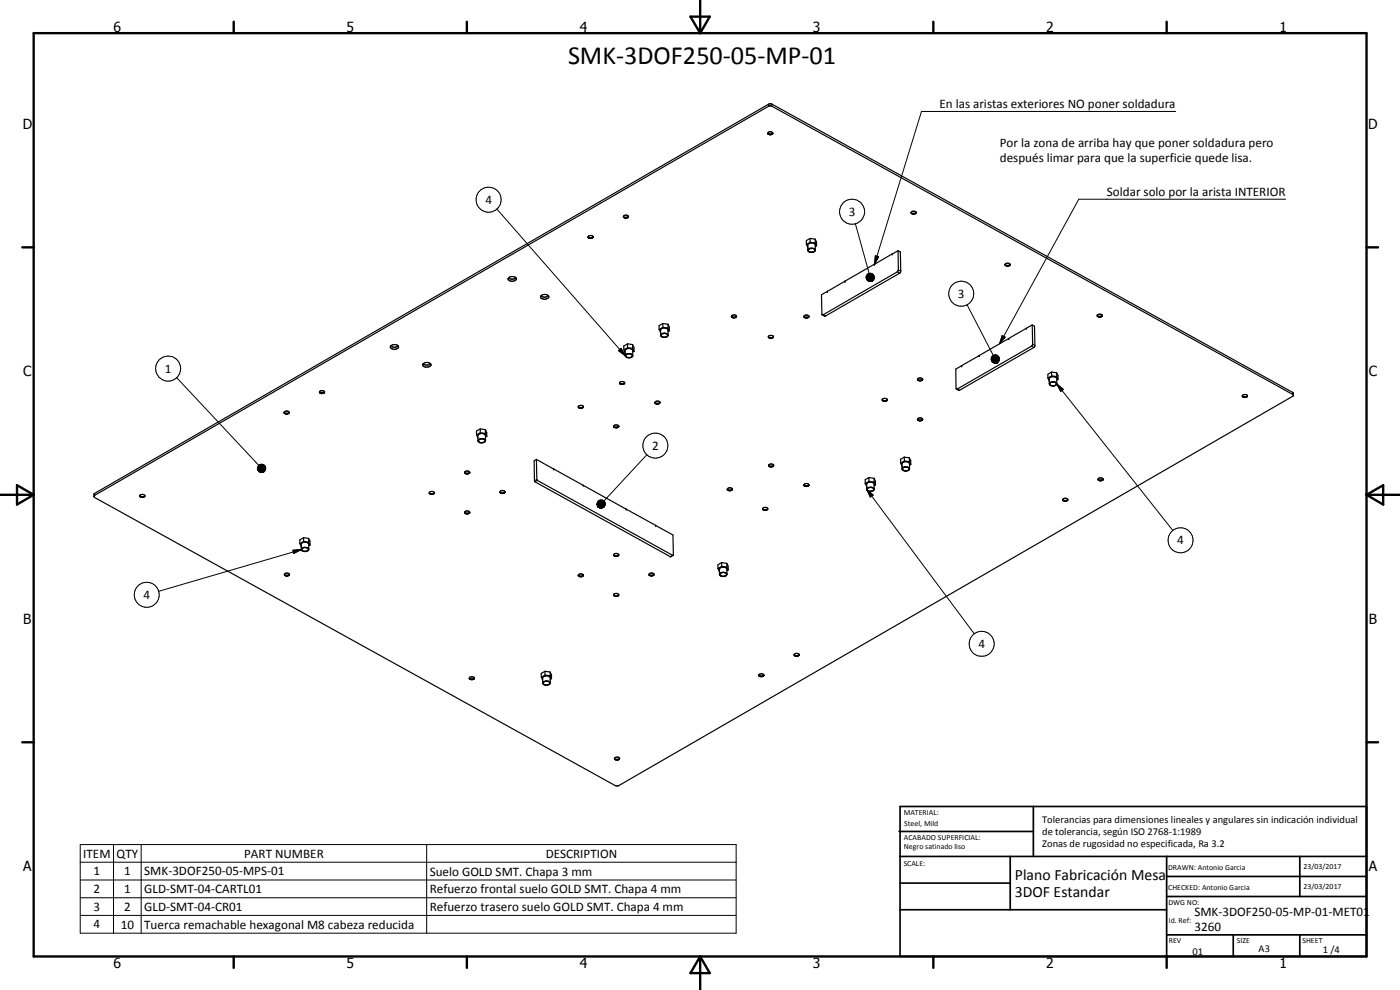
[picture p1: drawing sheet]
<svg xmlns="http://www.w3.org/2000/svg" width="420mm" height="297mm" viewBox="0 0 420 297" stroke-linecap="round" stroke-linejoin="round" font-family="sans-serif">
<g fill="none" stroke="#000" stroke-width=".35">
<path d="M230.4 40.1l.6 .3 .7-.1M230.4 40l.1 .1M230.5 40.1l.2 .2M231.7 40.3l-.8 .1M231.9 40.1h-1.4M231.9 40a.81 .81 0 0 0-.7-.5 .81 .81 0 0 0-.8 .6M231.9 40l-.1 .2M231.9 40l-.2 .3M176.5 71.2v.1M176.5 71.3l.7 .2M176.5 71.2l1.4 .1M177.2 71.5h.2"/>
<path d="M177.6 71.5h-.2M177.7 71.4a.52 .52 0 0 0 0-.7 .52 .52 0 0 0-.7 0l-.4 .2-.1 .3 .7 .3M177.8 71.4l-.6 .1M187.1 65.1a.79 .79 0 0 1 .7-.6 .79 .79 0 0 1 .8 .6l-.6 .3M187.1 65v.2M187.1 65.2l.3 .1M187.5 65.4h.2M188.6 65.1h-1.5M188.6 65l-.4 .4h-.6l-.5-.3M242 73.3l.4 .9M242.6 75l.6-.5h.8a.59 .59 0 0 1 .5 .8 .59 .59 0 0 1-.8 .3l-.9-.1zM243.1 71.5l-1.1 .7v1.1"/>
<path d="M243.1 71.5l1.5 .3M243.1 71.5l.1 1.2M243.2 72.7l1.5 .2M243.2 72.7l-1.2 .6M244.6 71.8l.5 .8v1.1M244.6 71.8l.1 1.1M244.7 74.9a1.28 1.28 0 0 0-2.2 .3 1.4 1.4 0 0 0 2.2 0v-1.7a1.27 1.27 0 0 0-2.3 .1l.1 1.5M244.7 72.9l.4 .8M245.1 73.7l-.4 .3M262.5 79.2l-16 9.2 .3 6.1M267.7 76.2l-5.2 3.1M267.7 76.2h.1"/>
<path d="M269.5 75.2l.1 5.8-.2 .5-22.6 13M269.5 75.2l.7 .4 .1 5.8-.2 .5-22.4 12.9-.9-.3M269.5 75.2l-1.8 1M273.4 63.8a.9 .9 0 0 1 1.6 0l-.3 .3-.3 .1M273.4 63.8l.5 .4M273.8 64.2h.2M273.9 64.2h.6M274.1 64.2h.3M274.6 64.1l.3-.2h-1.4l.3 .3M302.1 79.8h.4M303.1 79.6l-.5 .2M303.1 79.5h-1.4l.5 .3 .9-.2"/>
<path d="M303.1 79.5a.81 .81 0 0 0-.7-.6 .81 .81 0 0 0-.8 .5l.4 .4M303.1 79.5v.1M152.6 83.4a1.45 1.45 0 0 1 2.4 .3 1.52 1.52 0 0 1-2.5 0zM154.8 83.4a1.9 1.9 0 0 1-2.2 0M162.5 88.6a1.46 1.46 0 0 1 2.2 .5 1.41 1.41 0 0 1-2.5-.2zM164.6 88.7a1.74 1.74 0 0 1-2.3 .1M197.8 98.8l.4 .9M198.9 97.1l-1.1 .6v1.1M198.9 97.1l1.6 .2M198.9 97.1l.1 1.1M199 98.2l-1.2 .6M199 98.2l1.5 .2"/>
<path d="M200.5 97.3l.4 .8v1.2M200.5 97.3v1.1M200.5 98.4l.4 .9M200.9 99.3l-.4 .2M219.5 94.9v.1M219.5 95l.6 .3h.5M219.7 95.2l.5 .2M220.7 95.3h-.4M220.8 95.2l-.2 .1M221.1 94.9l-.8 .3-.8-.2M221.1 94.9l-.4 .4M221.1 94.9a.8 .8 0 0 0-.8-.4 .8 .8 0 0 0-.7 .6"/>
<path d="M241.2 95l.6 .4h.5l.5-.3M241.2 95a.81 .81 0 0 1 .8-.5 .81 .81 0 0 1 .8 .6M241.2 95l.1 .1M241.3 95.1l.5 .3M242.8 95l-1.5 .1M242.8 95l-.6 .4M308 98.5l-21.2 12.2 .1 5.8 .2 .3M308 98.5h.1M309.8 97.5l.1 5.8-.2 .5-22.6 13M309.8 97.5l.7 .4 .1 5.9-.4 .5-22.2 12.8M309.8 97.5l-1.8 1M329.3 94.7v.1"/>
<path d="M329.3 94.8l1.4 .1M329.4 94.9l.1 .1M329.6 95l.6 .1M329.8 95.1l-.5-.4a.81 .81 0 0 1 .7-.5 .81 .81 0 0 1 .8 .6l-.6 .3M330.4 95l-.2 .1M330.7 94.9l-.2 .1M95.9 117.6v.2M95.9 117.8l.3 .2M96.3 118l.3 .1M97.3 117.9l-.2 .1M97.3 117.9l-.5 .1M97.4 117.6a.89 .89 0 0 0-1.5 .1l.4 .4 .7-.1"/>
<path d="M97.4 117.6l-.5 .3-1-.1M97.4 117.6l-.1 .3M117.3 103.8a1.49 1.49 0 0 1 2.3 .3 1.49 1.49 0 0 1-2.5 0zM119.5 103.8a1.74 1.74 0 0 1-2.2 0M126.9 109.2a1.5 1.5 0 0 1 2.5 .3 1.52 1.52 0 0 1-2.5 0zM129.2 109.1a1.82 1.82 0 0 1-2.3 .1M186 115.1a.75 .75 0 0 1 .7-.7 .75 .75 0 0 1 .7 .7M186 115.1l.2 .2M187.2 115.2l-.8 .1M187.2 104.9l.4 .9M187.4 115l-1.4 .1M187.5 114.9l-.6 .4-.9-.3"/>
<path d="M187.6 105.8h.1M188.3 103.2l-1.1 .6v1.1M188.3 103.2l1.6 .2M188.3 104.3l1.6 .2M188.3 103.2v1.1M188.3 104.3l-1.1 .6M189.2 106.2l.2 .1a.52 .52 0 0 1 .3 .7 .52 .52 0 0 1-.7 .3M189.3 106.2a1.11 1.11 0 0 0-1.6 .6l.5 .5 .7 .1M189.9 103.4l.4 .9v1.1M189.9 103.4v1.1M189.9 106.6a1.25 1.25 0 0 0-2.1 .2 1.23 1.23 0 0 0 2.1-.1v-1.5a1.34 1.34 0 0 0-2.3 0l.1 1.5M189.9 104.5l.4 .9"/>
<path d="M190.3 105.4l-.4 .2M198.4 100.4a1.01 1.01 0 0 1 1.1-.5 1.01 1.01 0 0 1 .8 .9 1 1 0 0 1-1 .4 1 1 0 0 1-.9-.8zM200.5 100.5a1.23 1.23 0 0 0-1.2-.5 1.23 1.23 0 0 0-1 .8 1.38 1.38 0 0 0 2.2-.1v-1.6a1.29 1.29 0 0 0-2.3 0l.1 1.5M230.6 101.1l.3 .3M230.6 101v.2M230.6 101.2l.5 .3h.6l.4-.3M231 101.4l.2 .1M232.1 101a.89 .89 0 0 0-1.5 .1M232.1 101h.1M232.1 101.1l-1.4 .1M232.1 101l-.5 .5M264.7 120l.1 .1"/>
<path d="M266.3 119.9v.2M275.4 113.8a.85 .85 0 0 1 .8-.4 .85 .85 0 0 1 .7 .6M275.4 113.8v.2M275.4 113.8v.1M275.4 114l1.1 .2M275.4 114h1.5M275.5 114l.4 .2M275.9 114.2l.4 .1M276.5 114.2h-.2M276.8 114l-.3 .2M276.9 114h-.1M276.9 113.9l-.1 .1"/>
<path d="M287.1 116.8l.8 .3M288 117.1h-.1M314.5 113.4l.4 .9M315 113.4a1.45 1.45 0 0 1 2.1 .2v1.7a1.33 1.33 0 0 1-2.2-.1zM315.1 115a1.08 1.08 0 0 1 1.9 .4 1.19 1.19 0 0 1-2-.3zM315.6 111.6l-1.1 .7v1.1M315.6 111.6l1.5 .2M315.6 111.6v1.2M315.6 112.8l-1.1 .6M315.6 112.8l1.5 .2M317.1 111.8l.4 .9v1.1M317.1 111.8v1.2"/>
<path d="M317.1 115.1a1.35 1.35 0 0 0-2.2 .1M317.1 113l.4 .8M317.5 113.8l-.4 .3M372.8 118.7a.96 .96 0 0 1 1.6 .1M372.8 118.7l.2 .4 .5 .2M372.8 118.8l.1 .1M372.9 118.9l.5 .3 .8-.1M372.9 118.9h1.4M374.3 118.9v.1M374.4 118.8l-.1 .1M374.4 118.8l-.7 .5M388.1 118.5l-156.9-86.8-202.8 116.9-.2 .4"/>
<path d="M85.2 123.8a.81 .81 0 0 1 .8-.5 .81 .81 0 0 1 .8 .6M85.2 123.8l.1 .2M85.2 123.8l.2 .2M85.3 124l.2 .1M85.5 124.1l.3 .1M86.6 124.1l-.5 .1M86.6 124.1h-1.1M86.8 123.9l-.2 .2M86.8 123.9h-1.5M86.8 123.7v.2M143 130.5l.5 .9M143.5 132.2a1.28 1.28 0 0 0 2 .4"/>
<path d="M143.5 132.2l-.1-1.5a1.32 1.32 0 0 1 2.3 0v1.6l-.2 .3M144.1 128.7l-1.1 .6v1.2M144.1 128.7l1.6 .2M144.1 129.8l-1.1 .7M144.1 128.7v1.1M144.1 129.8l1.6 .2M144.2 131.7l-.7 .5M144.3 131.7h.5a.56 .56 0 0 1 .6 .2 .56 .56 0 0 1 0 .6M145.7 128.9l.4 .9v1.1M145.7 128.9v1.1M145.7 132.2a1.18 1.18 0 0 0-1.1-.6 1.18 1.18 0 0 0-1 .7 1.34 1.34 0 0 0 1.8 .2M145.7 130l.4 .9"/>
<path d="M146.1 130.9l-.4 .2M161 137.8l.1 6.1 .2 .2 40.7 22.5M161 137.8l-.7 .5 .1 6M161 137.8l5.2 3M173.6 122.1v.1M173.6 122.2h1.4M173.6 122.3h.2M173.9 122.4h.9a.47 .47 0 0 0 .1-.7 .47 .47 0 0 0-.6-.1l-.7 .4 .1 .3 .4 .2M174.9 122.3l-.5 .2M184.1 127.9l.1 .2M184.2 128v-.2a.93 .93 0 0 1 1.5 .1l-.2 .4h-1M184.2 128.1l1.5-.1-.6 .3z"/>
<path d="M184.3 128.1l.1 .1M196.5 120.9h1.5M196.5 120.9a.76 .76 0 0 1 .8-.6 .76 .76 0 0 1 .7 .6M196.5 120.9l.2 .1M196.5 120.8l.1 .1M196.6 121l.5 .2M196.7 121l1.1 .1M197.6 121.2h-.2M197.9 121.1l-.2 .1M198 120.9l-.2 .2M198 120.9l-.1 .2M230.7 139.7a.77 .77 0 0 1 .7-.5 .77 .77 0 0 1 .7 .6"/>
<path d="M230.7 139.7l.5 .4M230.7 139.7l.2 .3M232.1 139.8l-.5 .3-.6-.1M232.1 139.7l-.5 .4M232.1 139.7l-1.4 .1M264.7 120a.77 .77 0 0 1 .8-.5 .77 .77 0 0 1 .7 .6l-.6 .3-.8-.3M264.7 120l.3 .3 .7 .1M266.3 120.1l-.5 .3M266.3 120.1h-1.5M270.3 138.9l.4 .9M270.8 138.9a1.49 1.49 0 0 1 2.2 .2v1.7a1.56 1.56 0 0 1-2.3 0zM271.4 137.2l-1.1 .6v1.1"/>
<path d="M271.4 137.2l1.5 .2M271.4 137.2v1.1M271.4 138.3l1.6 .2M271.4 138.3l-1.1 .6M272.9 137.4l.4 .8v1.2M272.9 137.4l.1 1.1M273 138.5l.3 .9M273.3 139.4l-.3 .2M275.4 125.9v.1M275.4 126l.5 .2M276.8 126.1l-.9 .1M276.8 126l-.5 .2"/>
<path d="M276.9 125.9a.79 .79 0 0 0-.8-.5 .79 .79 0 0 0-.7 .5l.9 .3M276.9 125.9l-.1 .2M276.9 125.9l-1.5 .1M276.9 125.9l-.1 .1M28.3 148.1l202.7-116.9h.7l156.3 86.6 .1 .2v.7l-.2 .2-202.7 116.9-.6-.1-156.2-86.4-.2-.3zM41.9 148.8a.81 .81 0 0 1 .8-.5 .81 .81 0 0 1 .8 .6M41.9 148.8a.95 .95 0 0 0 1.5 .2M43.5 148.8l-.1 .2M43.5 148.9h-1.5l.5 .3 .9-.2M128.8 147.9l.1 .1M128.9 148l.6 .3M128.9 148l.1 .1"/>
<path d="M129.1 148.2h1M130.4 147.9a.81 .81 0 0 0-.8-.5 .81 .81 0 0 0-.7 .6M130.4 147.9l-.8 .2-.7-.1M130.4 147.9l-.2 .2-.6 .2M139.4 153.8l.1 .2M139.5 141.9a.81 .81 0 0 1 .7-.6 .81 .81 0 0 1 .8 .5l-.1 .1M139.5 141.9l1.4 .1M139.5 141.9l.1 .1M139.5 153.9l1.4-.1-.7 .4M139.6 142l.3 .2M139.6 142l.7 .2M139.6 154.1l.4 .1"/>
<path d="M140.9 142l-.9 .2M140.9 141.9l-.5 .3M141 153.8a.81 .81 0 0 0-.8-.5 .81 .81 0 0 0-.7 .6l.8 .3M141 153.8l-.6 .3M141 141.7v.2M141 153.7v.1M150 147.6l.1 .1M150.1 147.7l.2 .3h.9M150.1 147.7h1.4M150.1 147.4a.86 .86 0 0 1 1.4 .3 1.02 1.02 0 0 1-1.5 0zM151.5 147.8l-.3 .2M160.4 144.3h.1"/>
<path d="M160.4 144.3l.2 .3 40.6 22.4 .8-.4M166.2 140.7l8.8 4.9M166.2 140.7v.1M175 145.6l27 14.9v6.1M175 145.6h.1M187.9 152.8h.1M218.6 147.2h.4M219.8 146.9a.75 .75 0 0 0-.8-.6 .75 .75 0 0 0-.7 .7l.7 .2M219.8 146.9l-.8 .3M219.8 146.9l-1.4 .1M228.9 152.8a.8 .8 0 0 1 .7-.6 .8 .8 0 0 1 .8 .6l-.2 .2M228.9 152.8l.4 .2"/>
<path d="M228.9 152.7v.1M228.9 152.8h1.5M229 152.9l.1 .1M229.2 153l.2 .1M230.2 153l-.8 .1M230.2 153l-.4 .1M230.4 152.8l-.2 .2M230.4 152.7v.1M241.2 145.6l.6 .2 .9-.2M241.4 145.8l.1 .1M241.6 145.9l.3 .1M242.4 145.9h-.6"/>
<path d="M242.5 145.8a.52 .52 0 0 0 0-.7 .52 .52 0 0 0-.7 0l-.6 .4 .5 .4M242.6 145.8l-.5 .2M242.8 145.6l-.1 .1M259.7 145.1l.4 .8M260.3 146.7a1.26 1.26 0 0 1 1.9 .1l-.4 .5-.9 .1-.6-.3zM260.3 146.5a1.4 1.4 0 0 1 2.1 .3 1.22 1.22 0 0 1-1.2 .7 1.22 1.22 0 0 1-1.1-.8zM260.8 143.3l-1.1 .6v1.2M260.8 143.3l1.5 .2M260.8 143.3v1.1M260.8 144.4l1.5 .3M260.8 144.4l-1.1 .7M262.3 143.5l.4 .9 .1 1.1"/>
<path d="M262.3 144.7l.5 .8M262.3 143.5v1.2M262.4 146.8l-.1-1.6a1.31 1.31 0 0 0-2.2 .1v1.6M262.8 145.5l-.5 .2M271 141.1l1.2 .2M271.1 141.1l-.2-.3a1.02 1.02 0 0 1 1-.7 1.02 1.02 0 0 1 .9 .7l-.6 .4M273 140.5a1.44 1.44 0 0 0-2.3 .1M318.9 150a.81 .81 0 0 1 .8-.5 .81 .81 0 0 1 .8 .5M318.9 150l.5 .4M318.9 149.9l.1 .1M319 150l.5 .3M319.4 150.4h.4"/>
<path d="M320.2 150.2l-.7 .1M320.2 150.2l-.3 .1M320.3 150.2h-.1M320.5 150l-.3 .2M320.5 150l-1.5 .1M329.5 143.9l.2 .2M329.5 143.8l.1 .1M329.6 143.9h1.4l-.8 .4-.5-.2M329.6 144l.2 .1M331.1 143.8a.88 .88 0 0 0-.8-.4 .88 .88 0 0 0-.8 .5M331.1 143.8l-.2 .3-1 .1M85.3 172.4l.1 .1"/>
<path d="M85.4 172.5h1.5M85.4 172.5l.1 .1M85.8 172.8h.6M86.6 172.7h-.1M86.8 172.6l-.2 .1M86.9 172.5a.76 .76 0 0 0-.8-.6 .76 .76 0 0 0-.7 .7l.7 .2 .5-.1M86.9 172.5l-.3 .2M90 163.1l.4 .9M90.8 164.5a1.01 1.01 0 0 1 1-.2 1.01 1.01 0 0 1 .7 .8 1.26 1.26 0 0 1-1.9-.3zM91.1 161.3l-1.1 .7v1.1M91.1 161.3l1.5 .2M91.1 161.3v1.1"/>
<path d="M91.1 162.4l1.6 .3M91.1 162.4l-1.1 .7M92.6 161.5l.4 .9v1.1M92.6 161.5l.1 1.2M92.7 164.8a1.25 1.25 0 0 0-2.2 .2 1.43 1.43 0 0 0 2.2-.1v-1.6a1.35 1.35 0 0 0-2.3 0l.1 1.6M92.7 162.7l.3 .8M93 163.5l-.3 .2M173.6 172.7a.83 .83 0 0 1 .7-.5 .83 .83 0 0 1 .8 .4l-.4 .4h-.8M173.6 172.7l.3 .3M173.6 172.7v.1M173.6 172.8l.4 .2M175 172.7l-1.4 .1"/>
<path d="M175 172.7l-.9 .3M175.1 172.6l-.1 .1M184.1 178.5l.1 .1M184.1 166.5l.1 .1M184.2 166.6l.5 .3M184.2 166.7l.1 .1M184.2 166.6h1.5M184.2 178.6h1.5M184.3 178.7l.5 .2 .7-.1M184.3 166.7l.3 .2M185.5 166.8l-.9 .1M185.5 166.8l-.6 .1"/>
<path d="M185.7 166.6l-.2 .2M185.7 178.6a.76 .76 0 0 0-.8-.6 .76 .76 0 0 0-.7 .6l.1 .1M185.7 178.6l-.8 .3-.7-.3M185.7 166.5a.87 .87 0 0 0-.8-.5 .87 .87 0 0 0-.8 .5l.1 .2M185.7 166.5v.1M185.7 166.5l-.2 .3M194.8 172.5a.8 .8 0 0 1 .7-.6 .8 .8 0 0 1 .8 .6M194.8 172.5l.3 .2M194.8 172.4v.1M194.8 172.6l.6 .2M196.2 172.5l-.5 .3-.6-.1M196.2 172.5h-1.4"/>
<path d="M196.3 172.4l-.1 .1M196.3 172.5l-.6 .3M215.5 170.6l.4 .8M215.9 172.3v-1.5a1.31 1.31 0 0 1 2.2 0l.1 1.5M216.1 172a1.21 1.21 0 0 1 2 .4 1.29 1.29 0 0 1-2.2-.1zM216.3 172a1.1 1.1 0 0 1 1.7 .5 1.22 1.22 0 0 1-1.9-.2zM216.6 168.8l-1.1 .7v1.1M216.6 168.8l1.5 .2M216.6 168.8v1.1M216.6 169.9l1.5 .2M216.6 169.9l-1.1 .7M218.1 169l.4 .8 .1 1.2"/>
<path d="M218.1 169v1.1M218.1 170.1l.5 .9M218.6 171l-.5 .2M238.3 196.5l.1 .1M238.4 196.6h1.4M238.4 196.7l.5 .2M239.1 196.9l.5-.1 .2-.5a.86 .86 0 0 0-.8-.3 .86 .86 0 0 0-.7 .6l.9 .3M239.3 196.8h.2M239.8 196.6l-.2 .2M239.8 196.5v.1M140.8 203.5a.82 .82 0 0 1 .9-.5 .82 .82 0 0 1 .7 .6l-.3 .2-.8 .1M140.8 203.5l.1 .2"/>
<path d="M140.8 203.5h.1M140.9 203.7l.4 .2M140.9 203.7l1.4-.1-.3 .2-.7 .1M141 203.8l.3 .1M162.5 203.2l.4 .8M162.9 205l-.1-1.5a1.35 1.35 0 0 1 2.3-.1l-.1 1.7-.7 .5-.8-.1M163.6 201.4l-1.2 .7 .1 1.1M163.6 201.4l1.5 .2M163.6 202.6l-1.1 .6M163.6 201.4v1.2M163.6 202.6l1.5 .1M163.9 204.3l-.7 .2-.3 .5"/>
<path d="M164.2 204.4l.8 .2 .1 .3M164.8 204.5l-1.1-.1-.5 .2-.2 .4 .6 .5M164.8 204.6l.2 .3a1.21 1.21 0 0 1-2.1 .1M165.1 201.6l.4 .9v1.1M165.1 201.6v1.1M165.1 202.7l.4 .9M165.5 203.6l-.4 .2M227.7 202.6a.88 .88 0 0 1 1.6 0l-.1 .1M227.7 202.6v.1M227.7 202.7l.3 .2 .8 .1M227.7 202.7l.2 .2M229.1 202.8l-.2 .1"/>
<path d="M229.2 202.7l-.2 .2h-1M229.2 202.7h-1.5M184.4 227.6v.2M184.4 227.5a.81 .81 0 0 1 .8-.4 .81 .81 0 0 1 .7 .6M184.4 227.8l.5 .2 .8-.1M184.4 227.5v.1M184.4 227.7l.6 .3M185.9 227.7l-.1 .1M185.9 227.7l-.5 .3M185.9 227.7l-1.5 .1"/>
</g>
<g fill="#000">
<circle cx="242.4" cy="74.2" r=".18"/>
<circle cx="262.5" cy="79.3" r=".18"/>
<circle cx="262.5" cy="79.2" r=".18"/>
<circle cx="267.7" cy="76.2" r=".18"/>
<circle cx="198.2" cy="99.7" r=".18"/>
<circle cx="248.3" cy="87.4" r=".18"/>
<circle cx="253.6" cy="84.4" r=".18"/>
<circle cx="308" cy="98.5" r=".18"/>
<circle cx="288.6" cy="109.7" r=".18"/>
<circle cx="293.9" cy="106.7" r=".18"/>
<circle cx="302.7" cy="101.6" r=".18"/>
<circle cx="302.8" cy="101.6" r=".18"/>
<circle cx="314.9" cy="114.3" r=".18"/>
<circle cx="270.7" cy="139.8" r=".18"/>
<circle cx="166.2" cy="140.7" r=".18"/>
<circle cx="175" cy="145.6" r=".18"/>
<circle cx="187.9" cy="152.8" r=".18"/>
<circle cx="196.8" cy="157.6" r=".18"/>
<circle cx="260.1" cy="145.9" r=".18"/>
<circle cx="90.4" cy="164" r=".18"/>
</g>
<g fill="none" stroke="#000" stroke-width=".3">
<path d="M230.6 31.3l.1 .6M231.7 31.2v.7M352.8 33.4h-76.2l-14.1 45.9M385.9 59.8h-62.1l-23.8 43.3M149.1 62.7l38.6 44M256.7 67.1l4.1 14.9M262.7 76.8l1 .2-1.2 2.3zM247 94.4l.7 .4M259.9 83.1l1.6 1.4-1.6-1.1zM259.9 83.4l1.6 1.1-1.5-.9zM260 82.8l1.5 1.7-1.6-1.4zM260 83.6l1.5 .9-1.4-.6z"/>
<path d="M260.1 82.6l1.4 1.9-1.5-1.7zM260.1 83.9l1.4 .6zM260.3 82.3l.2-.1 1 2.3zM260.3 82.3l1.2 2.2-1.4-1.9zM260.3 84.1l1.2 .4zM260.5 82.2l.2-.2 .8 2.5zM260.5 84.2l1 .3zM260.7 82h.3l.5 2.5zM260.7 84.4l.8 .1zM260.9 84.5h.6zM261 82h.2l.3 2.5zM261.2 82h.3v2.5z"/>
<path d="M261.2 84.5h.3zM261.4 82v2.5M261.5 84.5l.4-.3zM261.5 84.5l.7-.5zM261.5 84.5l.8-.8zM261.5 82l.3 .1-.3 2.4zM261.7 82v2.5M261.8 82.1l.1 .2-.4 2.2zM261.9 82.3l.3 .2-.7 2zM262.2 82.5l.1 .2-.8 1.8zM262.3 82.7l.1 .3-.9 1.5zM262.4 83.5l-.9 1z"/>
<path d="M262.4 83v.2l-.9 1.3zM262.4 83.2l-.9 1.3zM269.3 81.6l.6 .4M269.6 81l.7 .4M290.2 91.4l7.9 15.2M53 113.3l24.6 26.3M185.6 105.2l.8-.7 1.3 2.2zM287.3 116.7l.7 .4M297.5 107.6l1.8 1.2-1.8-1zM297.5 107.8l1.8 1-1.8-.7zM297.5 107.3l1.8 1.5-1.8-1.2zM297.5 108.1l1.8 .7-1.7-.5z"/>
<path d="M297.6 108.3l1.7 .5-1.5-.2zM297.6 107.1l1.7 1.7-1.8-1.5zM297.8 106.8l.2-.1 1.3 2.1zM297.8 106.8l1.5 2-1.7-1.7zM297.8 108.6l1.5 .2zM298 106.7l.2-.1 1.1 2.2zM298 108.8h1.3zM298.2 106.6l.3-.1 .8 2.3zM298.2 108.9l1.1-.1zM298.5 106.5h.3l.5 2.3zM298.5 109l.8-.2zM298.7 109l.6-.2z"/>
<path d="M298.8 106.5h.2l.3 2.3zM299 106.5l.3 .1v2.2zM299 108.9l.3-.1zM299.2 106.5v2.3M299.3 106.6l.2 .2-.2 2zM299.4 106.6v2.2M299.5 106.8l.2 .2-.4 1.8zM299.7 108.5l-.4 .3zM299.7 107l.1 .2-.5 1.6zM299.8 108.2l-.5 .6zM299.8 107.2l.1 .2-.6 1.4zM299.9 108l-.6 .8z"/>
<path d="M299.9 107.7l-.6 1.1zM299.9 107.4l-.6 1.4zM300.8 100.7l.9 .5-1.7 1.9zM309.5 103.9l.7 .4M309.9 103.3l.7 .4M317.1 115.2l2 1.6-.8 .6zM317.1 115.2l34.9 44M387.9 117.7v.6M77.4 140l1.9 1.4-2-1.2zM77.5 139.7l1.8 1.7-1.9-1.4zM77.8 139.5l.2-.1 1.3 2zM77.8 139.5l1.5 1.9-1.8-1.7z"/>
<path d="M78 139.4l.2-.1 1.1 2.1zM78.2 139.3h.3l.8 2.1zM78.5 139.3h.3l.5 2.1zM78.8 139.3l.2 .1 .3 2zM79 139.4l.3 .1v1.9zM79.2 139.4v2M79.3 139.5l.1 .2-.1 1.7zM79.4 139.7l-.1 1.7zM79.6 140l.1 .2-.4 1.2zM194.1 136.4l-12.8 13.9M28.4 148v.6M77.2 140.5l2.1 .9-2.1-.7z"/>
<path d="M77.2 140.7l2.1 .7-2-.4zM77.3 140.2l2 1.2-2.1-.9zM77.3 141l2 .4-1.8-.2zM77.5 141.2l1.8 .2zM77.6 141.4h1.7l-1.5 .2zM77.8 141.6l1.5-.2zM78.1 141.7l1.2-.3zM78.3 141.8l1-.4zM78.6 141.8l.7-.4zM78.9 141.7l.4-.3zM79.3 141.4l-.1 .2zM79.7 141l-.4 .4z"/>
<path d="M79.7 140.7l-.4 .7zM79.7 140.2l-.4 1.2zM79.7 140.5l-.4 .9zM161.1 143.8l-.7 .5M161.3 144.1l-.7 .5M179.1 151.2l.5 .9zM179.2 151.4l.4 .7zM179.2 150.9l.4 1.2zM179.3 151.7l.3 .4zM179.3 150.7l.3 1.4zM179.4 151.9l.2 .2zM179.5 150.4l.2-.2-.1 1.9z"/>
<path d="M179.5 150.4l.1 1.7-.3-1.4zM179.6 152.1l.4 .3zM179.6 152.1l.7 .4zM179.6 152.1l.9 .3zM179.6 152.1l1.2 .3zM179.6 152.1l1.4 .2zM179.6 152.1h1.7zM179.6 152.1l1.8-.2-.1 .2zM179.6 152.1l2-.4-.2 .2zM179.6 152.1l2-.7v.3zM179.6 152.1l2.1-1-.1 .3zM179.6 152.1l2-1.2 .1 .2z"/>
<path d="M179.6 152.1l1.9-1.5 .1 .3zM179.6 152.1l1.8-1.7 .1 .2zM179.7 150.2l.2-.1-.3 2zM179.7 150.1v2M179.9 150.1l.2-.1-.5 2.1zM180.1 150h.3l-.8 2.1zM180.4 150h.3l-1.1 2.1zM180.7 150l.2 .1-1.3 2zM180.9 150.1l.3 .1-1.6 1.9zM181.2 150.2l.2 .2-1.8 1.7zM260.1 146.9l1.9 1.6-.8 .6zM260.1 146.9l32.3 43.3"/>
<path d="M87.9 165.1l2.6-.2-2.3 1.1zM90.5 164.9l-42.9 12.5M201.9 166.6l-.7 .4M24.1 253.4h196.8v26.6h-196.8zM24.1 258.7h196.8M34.1 253.4v26.6M42.4 253.4v26.6M128 253.4v26.6M24.1 264h196.8M24.1 269.4h196.8M24.1 274.7h196.8"/>
<circle cx="146.6" cy="59.9" r="3.8"/>
<circle cx="255.7" cy="63.5" r="3.8"/>
<circle cx="288.4" cy="88.1" r="3.8"/>
<circle cx="50.4" cy="110.6" r="3.8"/>
<circle cx="196.7" cy="133.7" r="3.8"/>
<circle cx="44" cy="178.5" r="3.7"/>
<circle cx="354.3" cy="162.1" r="3.7"/>
<circle cx="294.6" cy="193.2" r="3.8"/>
</g>
<g fill="none" stroke="#000" stroke-width=".71">
<path d="M10.1 9.9h400v277.1h-400zM70.1 6.5v3.4M140.1 6.5v3.4M207.2 5h5.8l-2.9 4.9zM210.1 0v9.9M280.1 6.5v3.4M350.1 6.5v3.4M6.7 74.2h3.4M410.1 74.2h3.5M.1 148.5h10M5.1 145.6l5 2.9-5 2.9zM410.1 148.5h10"/>
<path d="M410.1 148.5l5-2.9v5.8zM6.7 222.7h3.4M410.1 222.7h3.5M70.1 287v3.4M140.1 287v3.4M210.1 287v10M210.1 287l2.9 5h-5.8zM280.1 287v3.4M350.1 287v3.4"/>
</g>
<g fill="none" stroke="#000" stroke-width=".51">
<path d="M269.8 249.5h40.3M270.1 242h140v45h-140zM270.1 257h140M303.2 257v16M310.1 242v15M350.1 257v30M390.1 257v12M270.1 265h33.1M270.1 273h80M350.1 269h60M350.1 263h60M350.1 280.5h60"/>
<path d="M370.1 280.5v6.5M390.1 280.5v6.5"/>
</g>
<g fill="#000">
<path d="M262.7 76.8l1 .2-1.2 2.3zM261.5 84.5l.4-.3zM261.5 84.5l.7-.5zM261.5 84.5l.8-.8zM262.4 83.5l-.9 1zM262.4 83.2l-.9 1.3zM262.4 83v.2l-.9 1.3zM262.3 82.7l.1 .3-.9 1.5zM262.2 82.5l.1 .2-.8 1.8zM261.9 82.3l.3 .2-.7 2zM261 82h.2l.3 2.5zM260.7 82h.3l.5 2.5z"/>
<path d="M260.5 82.2l.2-.2 .8 2.5zM260.3 82.3l.2-.1 1 2.3zM260.3 82.3l1.2 2.2-1.4-1.9zM260.1 82.6l1.4 1.9-1.5-1.7zM260 82.8l1.5 1.7-1.6-1.4zM259.9 83.1l1.6 1.4-1.6-1.1zM259.9 83.4l1.6 1.1-1.5-.9zM260 83.6l1.5 .9-1.4-.6zM260.1 83.9l1.4 .6zM260.3 84.1l1.2 .4zM260.5 84.2l1 .3zM260.7 84.4l.8 .1z"/>
<path d="M260.9 84.5h.6zM261.2 84.5h.3zM185.6 105.2l.8-.7 1.3 2.2zM299.7 108.5l-.4 .3zM299.8 108.2l-.5 .6zM299.9 108l-.6 .8zM299.9 107.7l-.6 1.1zM299.9 107.4l-.6 1.4zM299.8 107.2l.1 .2-.6 1.4zM299.7 107l.1 .2-.5 1.6zM298.8 106.5h.2l.3 2.3zM298.5 106.5h.3l.5 2.3z"/>
<path d="M298.2 106.6l.3-.1 .8 2.3zM298 106.7l.2-.1 1.1 2.2zM297.8 106.8l.2-.1 1.3 2.1zM297.8 106.8l1.5 2-1.7-1.7zM297.6 107.1l1.7 1.7-1.8-1.5zM297.5 107.3l1.8 1.5-1.8-1.2zM297.5 107.6l1.8 1.2-1.8-1zM297.5 107.8l1.8 1-1.8-.7zM297.5 108.1l1.8 .7-1.7-.5zM297.6 108.3l1.7 .5-1.5-.2zM297.8 108.6l1.5 .2zM298 108.8h1.3z"/>
<path d="M298.2 108.9l1.1-.1zM298.5 109l.8-.2zM298.7 109l.6-.2zM299 108.9l.3-.1zM300.8 100.7l.9 .5-1.7 1.9zM317.1 115.2l2 1.6-.8 .6zM79.7 141l-.4 .4zM79.7 140.7l-.4 .7zM79.7 140.5l-.4 .9zM79.7 140.2l-.4 1.2zM79.6 140l.1 .2-.4 1.2zM79.4 139.7l-.1 1.7z"/>
<path d="M79.3 139.5l.1 .2-.1 1.7zM78.8 139.3l.2 .1 .3 2zM78.5 139.3h.3l.5 2.1zM78.2 139.3h.3l.8 2.1zM78 139.4l.2-.1 1.1 2.1zM77.8 139.5l.2-.1 1.3 2zM77.8 139.5l1.5 1.9-1.8-1.7zM77.5 139.7l1.8 1.7-1.9-1.4zM77.4 140l1.9 1.4-2-1.2zM77.3 140.2l2 1.2-2.1-.9zM77.2 140.5l2.1 .9-2.1-.7zM77.2 140.7l2.1 .7-2-.4z"/>
<path d="M77.3 141l2 .4-1.8-.2zM77.5 141.2l1.8 .2zM77.6 141.4h1.7l-1.5 .2zM77.8 141.6l1.5-.2zM78.1 141.7l1.2-.3zM78.3 141.8l1-.4zM78.6 141.8l.7-.4zM78.9 141.7l.4-.3zM79.3 141.4l-.1 .2zM179.6 152.1l.4 .3zM179.6 152.1l.7 .4zM179.6 152.1l.9 .3z"/>
<path d="M179.6 152.1l1.2 .3zM179.6 152.1l1.4 .2zM179.6 152.1h1.7zM179.6 152.1l1.8-.2-.1 .2zM179.6 152.1l2-.4-.2 .2zM179.6 152.1l2-.7v.3zM179.6 152.1l2.1-1-.1 .3zM179.6 152.1l2-1.2 .1 .2zM179.6 152.1l1.9-1.5 .1 .3zM179.6 152.1l1.8-1.7 .1 .2zM181.2 150.2l.2 .2-1.8 1.7zM180.9 150.1l.3 .1-1.6 1.9z"/>
<path d="M180.7 150l.2 .1-1.3 2zM180.4 150h.3l-1.1 2.1zM180.1 150h.3l-.8 2.1zM179.9 150.1l.2-.1-.5 2.1zM179.5 150.4l.2-.2-.1 1.9zM179.5 150.4l.1 1.7-.3-1.4zM179.3 150.7l.3 1.4zM179.2 150.9l.4 1.2zM179.1 151.2l.5 .9zM179.2 151.4l.4 .7zM179.3 151.7l.3 .4zM179.4 151.9l.2 .2z"/>
<path d="M260.1 146.9l1.9 1.6-.8 .6zM87.9 165.1l2.6-.2-2.3 1.1z"/>
</g>
<path d="M261.7 82.1v2.4" fill="none" stroke="#000" stroke-width=".42"/>
<path d="M299.5 106.8v2" fill="none" stroke="#000" stroke-width=".38"/>
<text font-size="7.9" x="170.5" y="19.1">SMK-3DOF250-05-MP-01</text>
<g font-size="4.7">
<text x="304.6" y="263.9">Plano Fabricación Mesa</text>
<text x="304.6" y="269.3">3DOF Estandar</text>
</g>
<g font-size="4.2">
<text x="34" y="9.6">6</text>
<text x="104" y="9.6">5</text>
<text x="174" y="9.6">4</text>
<text x="244" y="9.6">3</text>
<text x="314" y="9.6">2</text>
<text x="384" y="9.6">1</text>
<text x="6.8" y="38.7">D</text>
<text x="410.6" y="38.7">D</text>
<text x="7" y="112.9">C</text>
<text x="410.8" y="112.9">C</text>
<text x="7" y="187.1">B</text>
<text x="410.8" y="187.1">B</text>
<text x="7" y="261.4">A</text>
<text x="410.8" y="261.4">A</text>
<text x="34" y="290.4">6</text>
<text x="104" y="290.4">5</text>
<text x="174" y="290.4">4</text>
<text x="244" y="290.4">3</text>
<text x="314" y="290.4">2</text>
<text x="384" y="290.4">1</text>
</g>
<g font-size="3.9">
<text x="281.9" y="32.4">En las aristas exteriores NO poner soldadura</text>
<text x="300" y="44.2">Por la zona de arriba hay que poner soldadura pero</text>
<text x="300" y="48.6">después limar para que la superficie quede lisa.</text>
<text x="332.2" y="58.7">Soldar solo por la arista INTERIOR</text>
<text x="145.7" y="61.2">4</text>
<text x="254.7" y="64.8">3</text>
<text x="287.5" y="89.4">3</text>
<text x="49.5" y="111.9">1</text>
<text x="195.7" y="135">2</text>
<text x="353.3" y="163.4">4</text>
<text x="43" y="179.7">4</text>
<text x="293.6" y="194.4">4</text>
<text x="25" y="257.3">ITEM</text>
<text x="35" y="257.3">QTY</text>
<text x="73.3" y="257.3">PART NUMBER</text>
<text x="163.8" y="257.3">DESCRIPTION</text>
<text x="28.1" y="262.6">1</text>
<text x="37.2" y="262.6">1</text>
<text x="43.3" y="262.6">SMK-3DOF250-05-MPS-01</text>
<text x="129" y="262.7">Suelo GOLD SMT. Chapa 3 mm</text>
<text x="28.1" y="268">2</text>
<text x="37.2" y="268">1</text>
<text x="43.3" y="268">GLD-SMT-04-CARTL01</text>
<text x="129" y="268">Refuerzo frontal suelo GOLD SMT. Chapa 4 mm</text>
<text x="28.1" y="273.3">3</text>
<text x="37.2" y="273.3">2</text>
<text x="43.3" y="273.3">GLD-SMT-04-CR01</text>
<text x="129" y="273.3">Refuerzo trasero suelo GOLD SMT. Chapa 4 mm</text>
<text x="358.5" y="275">SMK-3DOF250-05-MP-01-MET01</text>
<text x="28.1" y="278.6">4</text>
<text x="36.3" y="278.6">10</text>
<text x="43.3" y="278.7">Tuerca remachable hexagonal M8 cabeza reducida</text>
<text x="358.5" y="279.4">3260</text>
</g>
<g font-size="3.1">
<text x="312.7" y="246.8">Tolerancias para dimensiones lineales y angulares sin indicación individual</text>
<text x="312.7" y="250.4">de tolerancia, según ISO 2768-1:1989</text>
<text x="312.7" y="254">Zonas de rugosidad no especificada, Ra 3.2</text>
<text x="357.9" y="286.4">01</text>
<text x="377.7" y="285.6">A3</text>
<text x="397" y="285.9">1 /4</text>
</g>
<g font-size="2.4">
<text x="271.2" y="244.4">MATERIAL:</text>
<text x="271.3" y="252">ACABADO SUPERFICIAL:</text>
<text x="271.4" y="247.9">Steel, Mild</text>
<text x="271.3" y="254.6">Negro satinado liso</text>
<text x="271.2" y="259.7">SCALE:</text>
<text x="350.6" y="260.9">DRAWN: Antonio Garcia</text>
<text x="391.2" y="260.6">23/03/2017</text>
<text x="350.6" y="267">CHECKED: Antonio Garcia</text>
<text x="391.2" y="266.7">23/03/2017</text>
<text x="350.6" y="271.4">DWG NO:</text>
<text x="350.8" y="276.9">Id. Ref:</text>
<text x="350.8" y="282.8">REV</text>
<text x="371.2" y="282.9">SIZE</text>
<text x="390.9" y="282.9">SHEET</text>
</g>
</svg>
